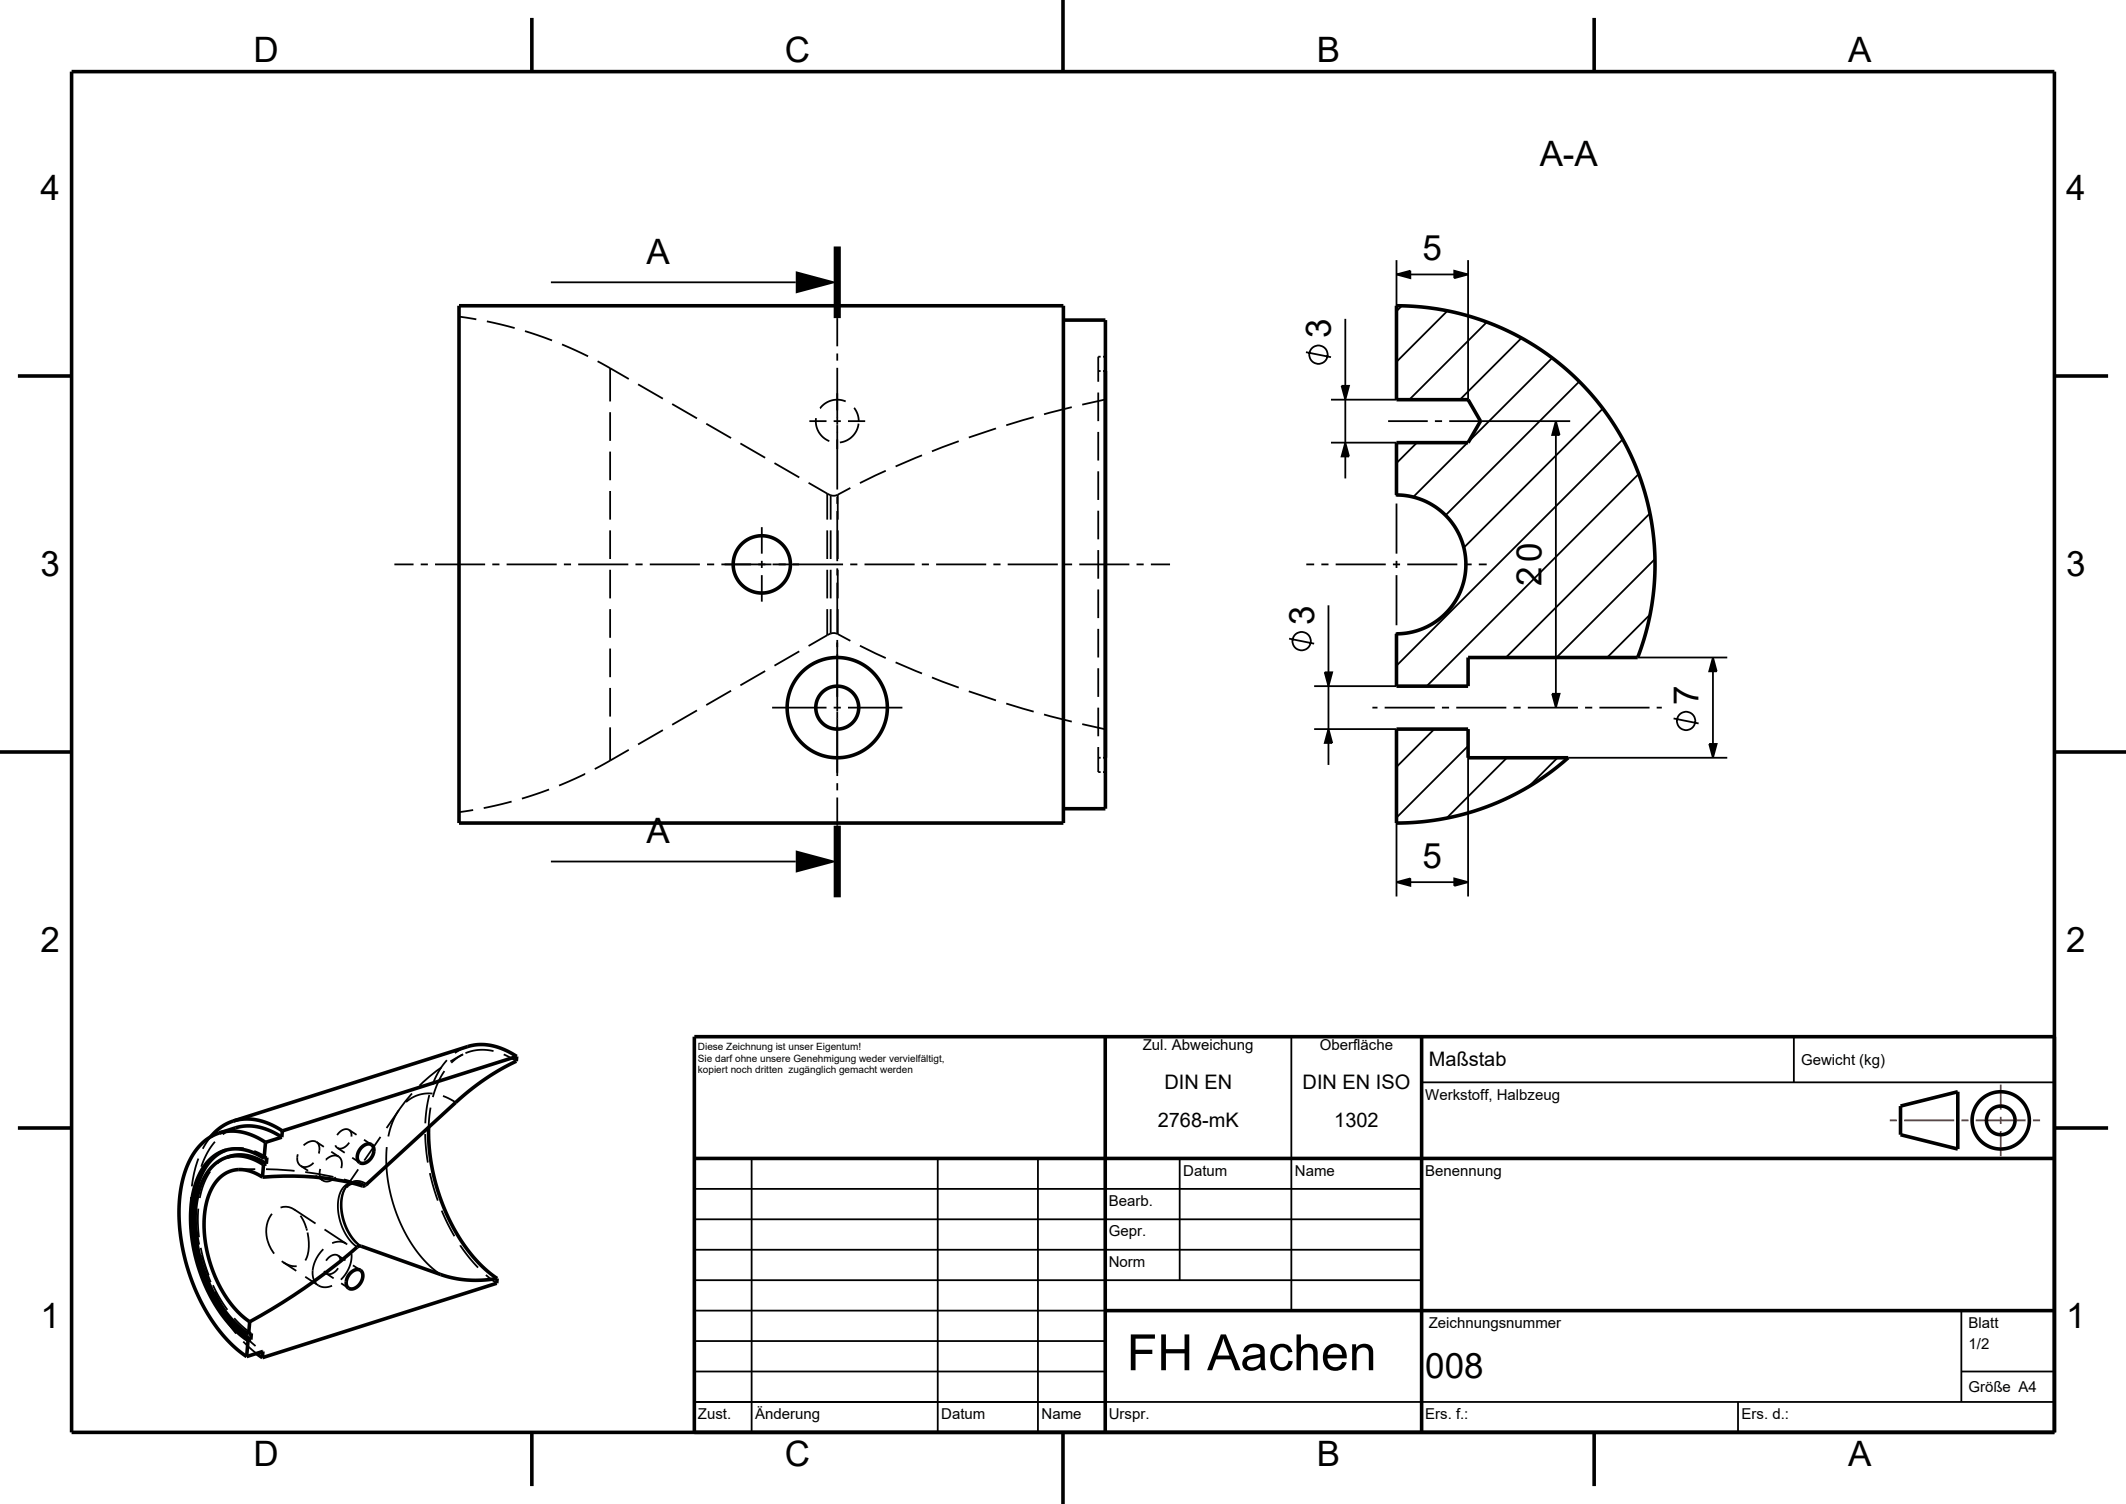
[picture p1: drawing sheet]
<svg xmlns="http://www.w3.org/2000/svg" width="297mm" height="210mm" viewBox="0 0 297 210" stroke-linecap="round" stroke-linejoin="round" font-family="sans-serif">
<g fill="none" stroke="#000" stroke-width=".25">
<path d="M77 39.4h34.2M195.1 38.3l1.9-.5v1zM195.1 36.3v19.5h-9.2M197 38.3h6.2M203.2 37.8l1.9 .5-1.9 .5zM205.1 36.3v19.5M64.1 44.2l2.4 .4M68 44.9l3.9 .9M73.3 46.2l3.8 1.3M78.5 48.1l3.7 1.7M83.5 50.4l1.7 1M85.2 51.4l2.6 1.5"/>
<path d="M85.2 51.4v4.7M85.2 57.6v4M89.1 53.7l3.5 2M93.9 56.4l3.5 2M98.7 59.2l3.4 2M113.1 58.8h2.4M114 58.4a3 3 0 0 0 1.9 3.2M116.5 58.8h1M117 44.4v4M117 49.4v1M117 51.4v7.9M117 59.4v9"/>
<path d="M118.1 56a3 3 0 0 0-3.5 1M118.5 58.8h2.4M119.3 56.9a2.97 2.97 0 0 1 .7 2M119.9 59.2a3 3 0 0 1-2.6 2.6M139.1 59.8l-3.8 1.3M144.4 58.2l-3.8 1.2M149.7 56.9l-3.8 .9M153.4 54.8v4M153.4 51.8h.4M153.8 49.8h-.4v3.5M154.1 49.8h.3M154.1 51.8h.3"/>
<path d="M154.4 55.8l-3.2 .7M182.4 49.2l3.5 .7M187.4 53.9h1.1l-.6 1.9zM187.9 44.5v9.4M187.9 55.8v6M193.9 58.8h5.6M195.8 42.7l-.7 .8M200.5 58.8h1M202.2 43.4l-7.1 7.1M202.5 58.8h16.9M207.7 45l-10.8 10.8M212.6 47.2l-8.7 8.6"/>
<path d="M216.8 50l-11.6 11.6M217.4 58.8l.5 1.9h-1.1zM220.6 53.3l-18.7 18.7M223.9 57.1l-19.4 19.4M55.1 78.8h2.7M58.8 78.8h1M60.8 78.8h7M68.8 78.8h1M70.8 78.8h7M78.8 78.8h1M80.8 78.8h7M85.2 63.1v4"/>
<path d="M85.2 68.6v4M85.2 74.1v4M85.2 79.6v4M88.8 78.8h1M90.8 78.8h7M98.8 78.8h1M100.8 78.8h7M103.4 61.9l3.5 2M106.4 73.6v3.7M106.4 78.3v1M107.9 78.8h9.9M108.2 64.7l3.5 2"/>
<path d="M113 67.4l2.6 1.5M115.6 68.9l.4 .2M115.6 68.9v3.7M115.6 74.1v4M115.6 79.6v4M116 69.1v3.5M116 74.1v4M116 79.6v4M117 69.4v1M117 71.4v7M117 79.4v1M117 69.1l-.5 .1-.5-.1"/>
<path d="M117 69.1v3.5M117 74.1v4M117 79.6v4M118.8 78.8h1M118.8 68.1l-1.8 1M120.8 78.8h7M123.7 65.7l-3.6 1.8M128.8 78.8h1M128.8 63.6l-3.7 1.5M130.8 78.8h7M133.9 61.6l-3.7 1.4M138.8 78.8h1"/>
<path d="M140.8 78.8h7M148.8 78.8h1M150.8 78.8h7M153.4 60.3v4M153.4 65.8v4M153.4 71.3v4M153.4 76.8v4M158.8 78.8h1M160.8 78.8h2.7M182.5 78.8h1.1M184.6 78.8h1M185.9 61.8h9.2"/>
<path d="M186.6 78.8h7M187.9 61.8l.6 1.9h-1.1zM187.9 63.7v3.1M194.6 78.8h1M195.1 66.2v1.1M195.1 68.3v1M195.1 70.3v7M195.1 78.3v1M196.6 78.8h7M197.9 61.8l-2.8 2.9M204.6 78.8h1M205 61.8l-7.6 7.6"/>
<path d="M206.6 78.8h1.1M217.4 60.7v36.2M226.7 61.3l-31.6 31.6M228.9 66.2l-29.6 29.6M230.5 71.7l-20.1 20.1M231.2 78.1l-13.8 13.7M85.2 85.1v4M85.2 90.6v4M85.2 96.1v4M97.4 99.2l-3.5 2M102.1 96.4l-3.4 2M106.4 80.3v3.7"/>
<path d="M106.9 93.7l-3.5 2M107.9 98.8h7.6M111.7 90.9l-3.5 2M115.6 88.7l-2.6 1.5M115.6 85.1v3.6M116 88.5l.6-.1 .4 .1M116 88.5l-.4 .2M116 85.1v3.4M116.5 98.8h1M117 81.4v7M117 89.4v9.9M117 99.4v9"/>
<path d="M117 88.5l1.8 1M117 85.1v3.4M118.5 98.8h7.6M120.1 90.2l3.6 1.7M125.1 92.5l3.7 1.5M130.2 94.6l3.7 1.4M135.3 96.5l3.8 1.3M140.6 98.2l3.8 1.2M145.9 99.8l3.8 1M153.4 82.3v4M153.4 87.8v4M153.4 93.3v4"/>
<path d="M153.4 98.8v4M180.1 89.2l3.5 .7M183.6 95.8h11.5M185.1 93.9h1l-.5 1.9zM185.6 84.5v9.4M185.6 95.8v6M191.7 98.8h.7M193.4 98.8h7M195.1 80.3v7M195.1 88.3v1M195.1 90.3v1.1M201.4 98.8h1"/>
<path d="M203.4 98.8h7M211.4 98.8h1M213.4 98.8h7M216.8 96.9h1.1l-.5 1.9zM221.4 98.8h1M223.4 98.8h7M228.8 91.8h12.5M230.5 85.8l-6 6M231.4 98.8h.8M239.3 91.8l.5 1.9h-1zM239.3 93.7v10.2M66.1 113.1l-2 .3"/>
<path d="M71.5 111.9l-3.9 .9M76.7 110.2l-3.8 1.3M81.8 108.1l-3.7 1.6M85.2 106.2l-2.1 1.2M85.2 101.6v4.6M87.8 104.7l-2.6 1.5M92.6 101.9l-3.5 2M117 109.4v1M117 111.4v3.9M151.2 101.1l3.2 .7M153.4 105.8h.4M153.4 104.3v3.5h.4"/>
<path d="M154.1 105.8h.3M154.1 107.8h.3M183.6 101.8h11.5v23.4M185.6 101.8l.5 1.9h-1zM185.6 103.7v3.1M200.4 101.8l-5.3 5.3M205.1 104.2l-10 10M205.1 101.8v23.4M210.5 105.8l-8.4 8.4M217.6 105.8l-4.1 4M219.1 105.8h22.2M233.8 100.3l3.5 .7"/>
<path d="M238.8 103.9h1l-.5 1.9zM77 120.3h34.2M195.1 123.2l1.9-.5v1zM197 123.2h6.2M203.2 122.7l1.9 .5-1.9 .5zM29.4 158.7l-1.1 1.7M30 159.4l-1.1 1.6-.8 1.9M32.9 157.5l-1 .4-.8 .5M44.2 159.5a1.37 1.37 0 0 1 .3 1.6M44.2 159.5a1.54 1.54 0 0 0-1.8 .4M44.2 159.5l1 .6M46.8 159.9l.3 .4"/>
<path d="M48.8 157.8a1.34 1.34 0 0 0-1.7 .7M48.8 157.8l.3 .4v.5M48.8 157.8l1 .7M48.8 159.5a1.35 1.35 0 0 1-1.7 .8M50.9 159.1l1 .7M53.2 158.7l-2.3 3.3M55.7 155a9.7 9.7 0 0 0-1.4 3.7M57.6 152.7l-1.7 2-1.9 2.8M59.4 158.3l.1 2.1 .3 1.9M60 152.9l-.4 1.8-.2 2.1M60.1 154.7l-.2 2.7M60.4 152.7a4.7 4.7 0 0 0-3.7 1.2"/>
<path d="M61.7 149l-1.7 1.3-1.4 1.3M61.9 153l1.8 .9M62.1 149.6l-.9 1.5-.7 2.1M62.4 148l-1.1 1.6-.9 1.9M64.7 147.2l-.8 .5-.9 .7M64.7 147.2l-1.8 1M64.7 147.2h.1M65.3 146.1l-.9 .4-.9 .5M68.9 146.8a6.3 6.3 0 0 0-3.9 .3M70.4 147.2l1.7 1M180.4 144.8v38.2M198.6 151.1h88.4"/>
<path d="M250.6 144.8v6.3M26.7 167.1v2l.1 2M27 172.6l.9 3.9M27.3 169.8l.2 1.8 .3 2.2M27.7 168.8l-.1 2 .2 2M27.7 161.8l-.6 1.8-.3 2.1M27.7 164.4l-.3 1.9-.1 2M28 174.2l.5 1.8 .7 2.1M28.2 175.2l1.2 3.8M28.4 177.9l1.6 3.7M29.4 163.6a9.6 9.6 0 0 0-1.5 3.7M29.7 179.5l1 1.7 1.1 1.7"/>
<path d="M31.5 160.6h-.1M31.8 160.5l-.2 .1M32.1 161.5l-1 .4-.7 .6M34.1 160.3a5.2 5.2 0 0 0-2.3 .2M35.5 160.7l1.8 .9M35.7 163.2l-2.4 .1M37.2 163.3l4 .2M38 169.5a4.5 4.5 0 0 0 .3 5.5M39.2 168.6a2.12 2.12 0 0 1 1.9 .3M39.4 176.1l.2 .1M39.6 176.2l1 .5 .8 .1M39.6 176.2l1.8 1.2"/>
<path d="M41.1 168.9l.1 .1M41.1 168.9l3 1.9M41.6 161.2a1.4 1.4 0 0 0 .4 1.6M42 169.7l.5 .9 .4 1.2M42 162.8l1 .7M42.6 163.7l4 .6M42.6 178.3l1.9 1.2M43 172.1a5.3 5.3 0 0 1-.3 3.9M43.8 162.4a1.48 1.48 0 0 1-1.8 .4M44.1 164.2l1 .6M44.4 179.5h.1M44.5 179.5a1.99 1.99 0 0 0 1.9 0"/>
<path d="M44.7 163.2a1.38 1.38 0 0 0 .4 1.6M45.2 174.4a4.1 4.1 0 0 0-1.2 4.5l.2 .4M45.3 177.5l.3 .3M45.3 171.7l3 1.9M45.6 177.8l1 .7M46.3 160.8l1 .7M46.4 173.6a2.03 2.03 0 0 1 1.9 0M46.9 164.4a1.58 1.58 0 0 1-1.8 .4M47.1 160.3l1.1 .7M47.2 175.3a1.34 1.34 0 0 0-1.6 .7M47.2 175.3l.3 .3v.6M47.2 175.3l1.1 .7"/>
<path d="M47.2 177.1a1.36 1.36 0 0 1-1.6 .7M47.3 161.5a1.51 1.51 0 0 0-1.8 .4M47.3 161.5a1.38 1.38 0 0 1 .4 1.6M47.7 179.2l1 .7M48 164.7l2 .6-.8-.1M48.3 173.6l.2 .2M48.4 165.7a6.3 6.3 0 0 0 .1 5.9l.9 1.4 1.1 1M48.4 165.7h.1M48.5 165.5a4.8 4.8 0 0 0-.7 4.6 6.7 6.7 0 0 0 2.5 3.9M49.1 175.1a4.7 4.7 0 0 1-1.5 3.6M49.1 165.2l1-.1 .9 .4M49.2 161.6l1 .7"/>
<path d="M49.3 176.7l1.1 .7M49.3 165l1-.1 .9 .4M50 163.3l-1.6 2.4M50.6 165.6a1.99 1.99 0 0 0-3.2 1.3 7.3 7.3 0 0 0 2.5 7.2M54 160.2v2.1l.1 1.9 .4 2.2 .6 2.2 .8 2.1 1 1.9 1.1 1.8 1.1 1.4a12.5 12.5 0 0 0 2.4 2.2M60.1 163.8l1.1 3.8M61.7 169l1.8 3.6M64.3 173.9l1.2 1.6 1.3 1.5M67.9 178l1.5 1.2M97 178.8h101.6M97 174.5h101.6M97 170.3h101.6"/>
<path d="M97 166h101.6M105 161.8v38.2M131 161.8v38.2M145 161.8v38.2M164.8 161.8v17M30 180.4l.9 1.7 1.1 1.8M30.7 182.9l1.1 1.7 1.2 1.6M32.7 184.1l1.3 1.3 1.1 .8M32.9 185.1l1.3 1.4 1.5 1.4M34 187.3l1.8 1.7M36.7 188.7h.1M97 195.8h190"/>
<path d="M97 191.5h57.4M97 187.3h57.4M97 183h57.4M242.8 195.8v4.2M274 191.5h13M274 183v12.8"/>
<circle cx="184.2" cy="49.5" r="1.28"/>
<circle cx="181.8" cy="89.5" r="1.28"/>
<circle cx="235.5" cy="100.7" r="1.28"/>
</g>
<g fill="none" stroke="#000" stroke-width=".5">
<path d="M10 10h277v190h-277zM74.3 2.5v7.5M148.5 0v10M222.7 2.5v7.5M2.5 52.5h7.5M64.1 42.7h84.5v72.2h-84.5zM148.6 44.7h5.8v68.2h-5.8M195.1 42.7l3.5 .2 3.2 .4 3.7 .9 3.3 1.2 3.1 1.5 3 1.7 2.9 2.1 2.6 2.3 2.5 2.8 2.1 2.8 1.8 3 1.6 3.1 1.1 3.1 .9 3.6 .6 3.7 .2 3.5-.1 3.3-.4 3.2-.9 3.6-1 3.1h-23.7v4h-10v-7.3h.2a9.7 9.7 0 0 0 9.5-9.8 9.7 9.7 0 0 0-9.7-9.6v-7.3h10l1.7-3-1.7-3h-10zM287 52.5h7.5M0 105h10M195.1 101.8h10v4h14l-2.3 1.9-2.9 2-3.1 1.6-3 1.3-3.3 1.1-3.2 .7-2.7 .4-3.5 .1zM287 105h10"/>
<path d="M2.5 157.5h7.5M30.6 158.2a7.5 7.5 0 0 1 6.5 1.3M30.6 158.2a7.9 7.9 0 0 0-4.8 5.4l-.4 1.6-.3 1.6-.1 3.4 .5 3.8 .9 3.7 .8 2.1 .8 1.8 1 1.9 .9 1.3 1.3 1.6 1 1.1 1 1 1.3 .9M30.6 158.2l2.3-.7a7.5 7.5 0 0 1 6.5 1.3M32.6 156.5a8 8 0 0 1 6.8 1.4M32.6 156.5a6.8 6.8 0 0 0-3.2 2.2M37.1 159.5l-.2 2.2M39.4 158.8l-2.3 .7M39.4 157.9v.9M59.9 157.4l.1 3 .5 3.2 .7 2.9 1.2 3 1.4 2.8 1.7 2.5 1.9 2.1 2.1 1.6M72.2 147.5l-1.3-.7-1.2-.5a6.9 6.9 0 0 0-4.4-.2l-32.7 10.4M72.2 147.5l-.1 .7-1.9 1-1.9 1.1-3.6 2.7-13.8 12.6a39 39 0 0 0-8.5-1.3l-2.8-.1-2.9 .2"/>
<path d="M72.2 147.5l-32.8 10.4M154.4 144.8v55.2M198.6 144.8v55.2M265.5 154.4l8-2v8l-8-2zM287 157.5h7.5M287 144.8h-190v55.2M31.6 160.6a7.2 7.2 0 0 0-4.1 5.3l-.4 2.8v3l.5 3.3 .9 2.9 1.3 2.9 1.6 2.6 1.8 2.2 1.8 1.5M31.7 161.6a6 6 0 0 1 5.1 1M31.7 161.6a6.6 6.6 0 0 0-4 5l-.4 2v2l.1 2.4 .6 2.7 .8 2.6 .9 2 1.2 2.1 1.3 1.6a12.5 12.5 0 0 0 2.5 2.3M31.7 161.6l.4-.1a6 6 0 0 1 5.1 1M36.7 164.4a4.6 4.6 0 0 0-5.7-.2 8.4 8.4 0 0 0-2.5 6.5v.9a17.8 17.8 0 0 0 5.6 12.4l.8 .6M36.8 162.6l-.1 1.8"/>
<path d="M36.9 161.7a6 6 0 0 0-6.6-.6 8.6 8.6 0 0 0-3.5 6.3l-.2 2.9 .2 2.8 .6 2.9 1 2.9 1.3 2.6 1.4 2.2 1.7 2 1.9 1.5M36.9 161.7l.4-.1-.1 .9M37.2 162.5l-.4 .1M48.9 177.8a1.01 1.01 0 0 1 1.7-.2 1.78 1.78 0 0 1-1.8 2.3 1.25 1.25 0 0 1 0-1.9zM49.2 165.2l-.5 .2-.3 .3M50.5 160.3a.99 .99 0 0 1 1.6-.2 1.79 1.79 0 0 1-1.7 2.3 1.16 1.16 0 0 1-.2-1.7zM69.5 178.5l-1.9 .2-1.6 .1-1.6-.2-1.6-.3-12.3-4.3h-.4a90.1 90.1 0 0 1-15.2 10.6M69.5 178.5l-.1 .7-32.7 10.4M97 161.8h190M34.5 189.4l2.2-.7v.9M34.7 187.2l-.2 2.2M34.7 186.3l.4-.1-.1 .9"/>
<path d="M34.9 184.6l-.2 1.7M35 187.1l-.3 .1M35.8 189l.9 .6M154.4 183h132.6M74.3 200v7.5M148.5 200v10M222.7 200v7.5"/>
<circle cx="106.4" cy="78.8" r="4"/>
<circle cx="117" cy="98.8" r="7"/>
<circle cx="117" cy="98.8" r="3"/>
<circle cx="279.5" cy="156.4" r="2"/>
<circle cx="279.5" cy="156.4" r="4"/>
</g>
<path d="M264 156.4h1M266 156.4h7M274 156.4h1M276 156.4h7M279.5 151.4v3.5M279.5 155.9v1M279.5 157.9v3.5M284 156.4h1" fill="none" stroke="#f00" stroke-width=".25"/>
<path d="M117 34.4v10M117 115.3v10" fill="none" stroke="#000" stroke-width="1" stroke-linecap="butt"/>
<g fill="#000">
<path d="M195.1 38.3l1.9-.5v1z" fill-rule="evenodd"/>
<path d="M203.2 37.8l1.9 .5-1.9 .5z" fill-rule="evenodd"/>
<path d="M111.2 37.9l5.8 1.5-5.8 1.6z" fill-rule="evenodd"/>
<path d="M187.4 53.9h1.1l-.6 1.9z" fill-rule="evenodd"/>
<path d="M187.9 61.8l.6 1.9h-1.1z" fill-rule="evenodd"/>
<path d="M217.4 58.8l.5 1.9h-1.1z" fill-rule="evenodd"/>
<path d="M185.1 93.9h1l-.5 1.9z" fill-rule="evenodd"/>
<path d="M216.8 96.9h1.1l-.5 1.9z" fill-rule="evenodd"/>
<path d="M239.3 91.8l.5 1.9h-1z" fill-rule="evenodd"/>
<path d="M185.6 101.8l.5 1.9h-1z" fill-rule="evenodd"/>
<path d="M238.8 103.9h1l-.5 1.9z" fill-rule="evenodd"/>
<path d="M111.2 118.7l5.8 1.6-5.8 1.5z" fill-rule="evenodd"/>
<path d="M195.1 123.2l1.9-.5v1z" fill-rule="evenodd"/>
<path d="M203.2 122.7l1.9 .5-1.9 .5z" fill-rule="evenodd"/>
</g>
<text font-size="7" x="157.4" y="191.3">FH Aachen</text>
<g font-size="4.9">
<text x="35.4" y="8.7">D</text>
<text x="109.6" y="8.7">C</text>
<text x="184" y="8.7">B</text>
<text x="258.2" y="8.7">A</text>
<text x="215.1" y="23.2">A-A</text>
<text x="5.6" y="27.9">4</text>
<text x="288.6" y="27.9">4</text>
<text x="90.3" y="36.8">A</text>
<text x="198.7" y="36.3">5</text>
<text x="185.9" y="47.2" transform="rotate(-90 185.9 47.2)">3</text>
<text x="5.6" y="80.4">3</text>
<text x="215.4" y="81.9" transform="rotate(-90 215.4 81.9)">20</text>
<text x="288.6" y="80.4">3</text>
<text x="183.6" y="87.2" transform="rotate(-90 183.6 87.2)">3</text>
<text x="237.3" y="98.4" transform="rotate(-90 237.3 98.4)">7</text>
<text x="90.3" y="117.7">A</text>
<text x="198.7" y="121.2">5</text>
<text x="5.6" y="132.9">2</text>
<text x="288.6" y="132.9">2</text>
<text x="5.6" y="185.4">1</text>
<text x="288.6" y="185.4">1</text>
<text x="199.1" y="192.4">008</text>
<text x="35.4" y="204.7">D</text>
<text x="109.6" y="204.7">C</text>
<text x="184" y="204.7">B</text>
<text x="258.2" y="204.7">A</text>
</g>
<g font-size="2.8">
<text x="199.6" y="148.9">Maßstab</text>
<text x="162.7" y="152.1">DIN EN</text>
<text x="182" y="152.1">DIN EN ISO</text>
<text x="161.7" y="157.4">2768-mK</text>
<text x="186.4" y="157.4">1302</text>
</g>
<g font-size="2.1">
<text x="159.7" y="146.6">Zul. Abweichung</text>
<text x="184.4" y="146.6">Oberfläche</text>
<text x="251.6" y="148.7">Gewicht (kg)</text>
<text x="199.1" y="153.5">Werkstoff, Halbzeug</text>
<text x="165.3" y="164.1">Datum</text>
<text x="180.9" y="164.1">Name</text>
<text x="199.1" y="164.1">Benennung</text>
<text x="154.9" y="168.4">Bearb.</text>
<text x="154.9" y="172.6">Gepr.</text>
<text x="154.9" y="176.9">Norm</text>
<text x="199.6" y="185.4">Zeichnungsnummer</text>
<text x="275" y="185.4">Blatt</text>
<text x="275" y="188.4">1/2</text>
<text x="275" y="194.4">Größe A4</text>
<text x="97.5" y="198.1">Zust.</text>
<text x="105.5" y="198.1">Änderung</text>
<text x="131.5" y="198.1">Datum</text>
<text x="145.5" y="198.1">Name</text>
<text x="154.9" y="198.1">Urspr.</text>
<text x="199.1" y="198.1">Ers. f.:</text>
<text x="243.3" y="198.1">Ers. d.:</text>
</g>
<g font-size="1.4">
<text x="97.5" y="146.7">Diese Zeichnung ist unser Eigentum!</text>
<text x="97.5" y="148.2">Sie darf ohne unsere Genehmigung weder vervielfältigt,</text>
<text x="97.5" y="149.8">kopiert noch dritten zugänglich gemacht werden</text>
</g>
</svg>
